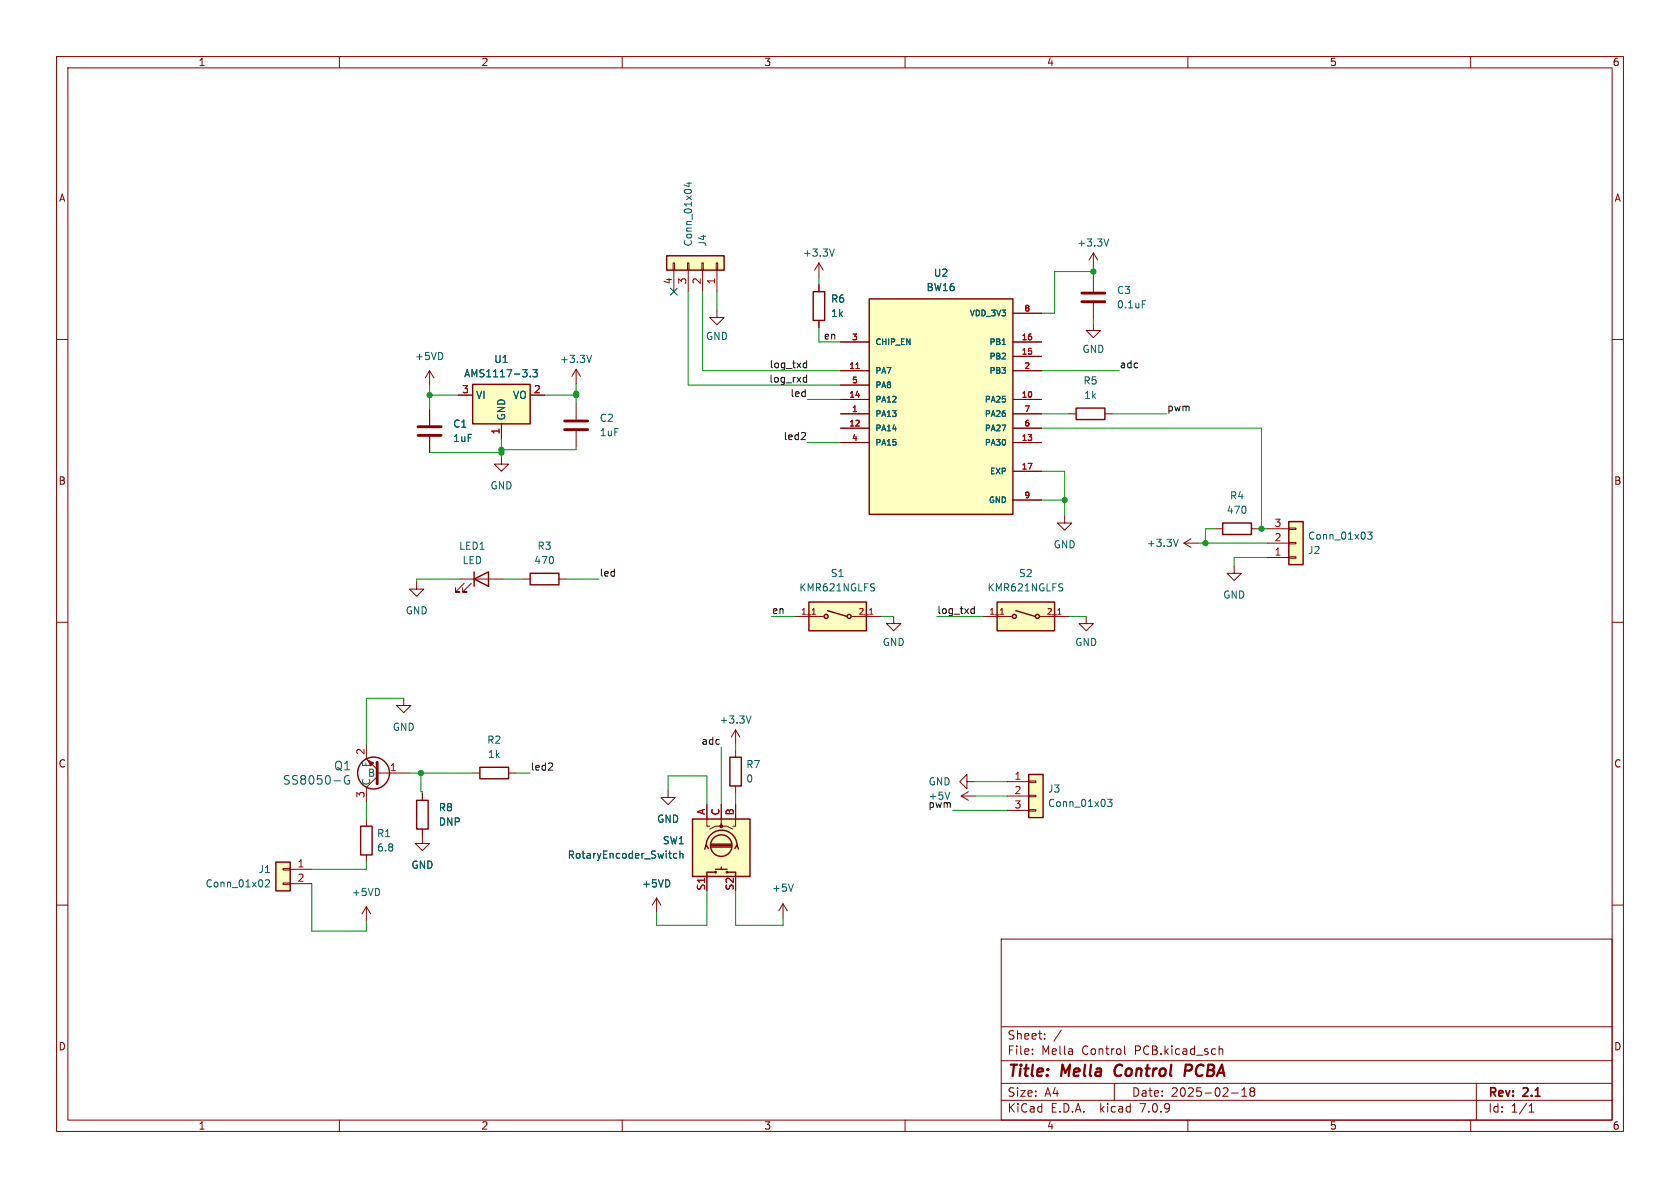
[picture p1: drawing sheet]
<svg xmlns="http://www.w3.org/2000/svg" width="297mm" height="210mm" viewBox="0 0 297 210" stroke-linecap="round" stroke-linejoin="round" font-family="sans-serif">
<g fill="none" stroke="#840000" stroke-width=".18">
<path d="M10 10h277v190h-277zM12 12h273v186h-273zM60 10v2M110 10v2M160 10v2M210 10v2M260 10v2M10 60h2M119 46.5h.3v1.3h-.3zM119.1 47.8v3.8M121.5 46.5h.3v1.3h-.3zM121.7 47.8v3.8"/>
<path d="M124.1 46.5h.2v1.3h-.2zM124.2 47.8v3.8M126.6 46.5h.3v1.3h-.3zM126.7 54.9v1.2h1.3l-1.3 1.3-1.2-1.3h1.2M126.7 47.8v3.8M144.8 46.5l-.8 1.3M144.8 46.5v2.5M144.8 50.3v1.3M144.8 56.6v1.3M144.8 46.5l.7 1.3M179.1 55.4h5M193.3 57.2v1.2h1.3l-1.3 1.3-1.3-1.3h1.3"/>
<path d="M193.3 44.7l-.8 1.3M193.3 44.7v2.5M193.3 48.8v2.8M193.3 53.6v2.8M193.3 44.7l.8 1.3M285 60h2M75.9 65.5l-.7 1.3M75.9 65.5v2.6M75.9 72.4v2.8M75.9 77.2v2.8M75.9 65.5l.8 1.3M81 69.9h2.6"/>
<path d="M88.6 74.9v2.6M93.7 69.9h2.6M101.9 65.3v2.5M101.9 71.4v2.8M101.9 76.2v2.8M101.9 65.3l-.8 1.2M101.9 65.3l.7 1.2M148.6 73.2h5.1M148.6 70.6h5.1M148.6 65.5h5.1M148.6 75.7h5.1M148.6 78.2h5.1"/>
<path d="M148.6 60.5h5.1M148.6 68.1h5.1M179.1 73.2h5M179.1 70.6h5M179.1 65.5h5M179.1 75.7h5M179.1 78.2h5M179.1 63h5M179.1 60.5h5M189 73.2h1.2M195.3 73.2h1.3M88.6 80.8v1.2h1.3l-1.3 1.3-1.2-1.3h1.2"/>
<path d="M179.1 83.3h5M179.1 88.4h5M188.2 91.2v1.3h1.3l-1.3 1.2-1.3-1.2h1.3M209.3 96h2.5M209.3 96l1.3 .8M210.6 95.3l-1.3 .7M214.9 93.5h1.3M221.2 93.5h1.3M224 96h3.8M224 98.6h3.8M224 93.5h3.8M227.8 93.3h1.3v.3h-1.3z"/>
<path d="M227.8 95.9h1.3v.2h-1.3zM227.8 98.4h1.3v.3h-1.3zM10 110h2M73.7 102.9v1.2h1.2l-1.2 1.3-1.3-1.3h1.3M81.3 102.4h7.6M82 103.1l-1.5 1.5h.8h-.8v-.7M83.3 103.1l-1.5 1.5h.7h-.7v-.7M92.5 102.4h1.2M98.8 102.4h1.3M140.5 109h5M150.6 109h5.1M158 109v1.2h1.3l-1.3 1.3-1.3-1.3h1.3"/>
<path d="M173.7 109h5.1M183.9 109h5.1M192 109v1.2h1.3l-1.3 1.3-1.2-1.3h1.2M218.2 100.1v1.2h-1.3l1.3 1.3 1.3-1.3h-1.3M285 110h2M64.8 131.6v2.5l1.9 1.9M66.7 137.3l-1.9 1.9v2.5M66.7 136.7h5.7M71.4 123.4v1.3h1.2l-1.2 1.3-1.3-1.3h1.3M83.6 136.7h1.2M89.9 136.7h1.3M118.1 139.7v1.3h1.3l-1.3 1.2-1.3-1.2h1.3"/>
<path d="M130 129v2.6M130 132.6v1.3M130 138.9v1.3M130 129l-.7 1.3M130 129l.8 1.3M170.9 138.2v-1.3l-1.2 1.3 1.2 1.2v-1.2h1.3M171.2 140l-1.3 .7M178.1 138.2h3.8M181.9 138h1.2v.3h-1.2zM10 160h2M50 156.1h1.3v.2h-1.3zM50 153.5h1.3v.3h-1.3z"/>
<path d="M51.3 153.7h3.8M51.3 156.2h3.8M64.8 144.8v1.3M64.8 151.1v1.3M74.7 146.6v2.5h1.2l-1.2 1.3-1.3-1.3h1.3M74.7 140.2v1.3M116.1 158.8l-.8 1.2M116.1 158.8v2.5M116.1 158.8l.7 1.2M125 142.2v3.9h.5M125 154.9v2.6M127.5 142.2v3.9h1l1 .5"/>
<path d="M127.5 145.5v.6h-1l-1 .5M130 142.2v3.9h-.5M138.4 159.8l-.7 1.2M138.4 159.8v2.5M138.4 159.8l.8 1.2M169.9 140.7l1.3 .8M169.9 140.7h2.6M178.1 140.7h3.8M178.1 143.3h3.8M181.9 143.1h1.2v.3h-1.2zM181.9 140.6h1.2v.2h-1.2zM285 160h2"/>
<path d="M64.8 160.3v2.5M64.8 160.3l-.8 1.2M64.8 160.3l.7 1.2M177 166h108v32h-108zM60 198v2M110 198v2M160 198v2M177 194.5h108M177 191.5h108M177 187.5h108M177 181.5h108M182.5 186.3v.1"/>
<path d="M182.5 185.5v.1M184.7 183.6v.1M184.7 182.8v.1M187.6 182.1l-1.3 2M197 191.5v3M198.8 184.9v1.3l.2 .2M210 198v2M215.5 184.9v1.5M215.5 185.5l.2-.1 .4 .1 .1 .9M217.7 193.2h1.2M219.5 193.8h.9M219.5 192.7l.5-.4v1.5"/>
<path d="M221.2 192.9l-.2 .3v.3l.2 .3 .5-.1 .1-.2-.1-.4-.2-.2M221.2 192.9l-.2-.2 .2-.4 .5 .1 .1 .2-.3 .3M221.2 192.9h.3M260 198v2M261 191.5v6.5M270.3 196.6h.9M270.3 195.5l.4-.4v1.5"/>
</g>
<path d="M197.3 188.5a1.27 1.27 0 0 0 0 1.6M210.4 188.2h-.8l-.2 2M210.5 189.2l-1 .1" fill="none" stroke="#840000" stroke-width=".4"/>
<path d="M191.3 53.3h4M191.3 51.8h4M73.9 77h4.1M73.9 75.4h4.1M99.8 75.9h4.1M99.8 74.4h4.1M66.7 134.7v3.9" fill="none" stroke="#840000" stroke-width=".51"/>
<g fill="none" stroke="#006464" stroke-width=".18">
<path d="M121.4 32.4h.8M121.8 32.2v.8l-.9-.3M147.5 44l-.4 1.3M196 42.2l-.4 1.3M201.9 53.2h.6M93.7 66.5v.1M94.2 65.3h.8l-.4 .5 .3 .2v.5l-.1 .1-.6-.1M104.6 62.8l-.4 1.3M177.2 60.9h.6M208.3 95.3l-.4 1.3M241.8 94.1h.8l-.5 .4 .4 .2v.5l-.2 .1-.5-.1M154.4 103.2l.2 .1"/>
<path d="M154.5 103.9l.1 .2-.1 .3M187.7 103.2l.2 .1M187.8 103.9l.1 .2-.1 .3M61.2 137.2a.76 .76 0 0 0-.3 .9 .76 .76 0 0 0 .8 .4l.1-.5h-.3M132.8 126.6l-.5 1.2M46.9 155.6l.5-.1 .3 .4-.8 .9h.8M119.7 150.9h-.4l-.2 .2 .1 .5h.5M120.2 151l.2-.1h.3v.8M120.2 150.4v1.3M140.2 156.3l-.4 1.3M167.9 140l-.4 1.3M195.8 141.3h.8l-.4 .5 .3 .1v.5l-.2 .2-.5-.2"/>
</g>
<g fill="#ffffc2" stroke="#ffffc2" stroke-width=".18">
<path d="M83.6 67.9h10.1v7h-10.1z"/>
<path d="M181.9 136.9h2.5v7.6h-2.5z"/>
<path d="M227.8 92.2h2.6v7.6h-2.6z"/>
<path d="M143 106.4h10.2v5.1h-10.2z"/>
<path d="M176.3 106.4h10.1v5.1h-10.1z"/>
<path d="M153.7 52.8h25.4v38.1h-25.4z"/>
<path d="M117.9 45.2h10.1v2.6h-10.1z"/>
<path d="M48.8 152.4h2.5v5.1h-2.5z"/>
<path d="M122.4 144.8h10.2v10.1h-10.2z"/>
</g>
<g fill="none" stroke="#840000" stroke-width=".25">
<path d="M117.9 45.2h10.1v2.6h-10.1zM143.8 51.6h2v5h-2zM153.7 52.8h25.4v38.1h-25.4zM83.6 67.9h10.1v7h-10.1zM190.2 72.1h5.1v2.1h-5.1zM216.2 92.5h5v2h-5zM227.8 92.2h2.6v7.6h-2.6zM83.8 102.4l2.6-1.3v2.5zM83.8 101.1v2.5M93.7 101.3h5.1v2.1h-5.1zM143 106.4h10.2v5.1h-10.2zM146.3 108l3.4 1"/>
<path d="M176.3 106.4h10.1v5.1h-10.1zM179.6 108l3.4 1M84.8 135.6h5.1v2.1h-5.1zM129 133.9h2.1v5h-2.1zM181.9 136.9h2.5v7.6h-2.5zM48.8 152.4h2.5v5.1h-2.5zM63.8 146.1h2v5h-2zM73.7 141.5h2v5.1h-2zM122.4 144.8h10.2v10.1h-10.2zM124.8 149.5a2.73 2.73 0 0 1 2.8-2.7 2.73 2.73 0 0 1 2.7 2.7M125.2 150l-.4-.6-.2 .7M125.7 149.2h3.6"/>
<path d="M125.7 149.5h3.6M125.7 149.7h3.6M126.5 154.2h-1.5v.7M126.5 153.7h2M127.5 153.3v.4M128.5 154.2h1.5v.7M129.9 150l.4-.6 .3 .7"/>
<circle cx="146" cy="109" r=".36"/>
<circle cx="150.1" cy="109" r=".36"/>
<circle cx="179.3" cy="109" r=".36"/>
<circle cx="183.4" cy="109" r=".36"/>
<circle cx="66" cy="136.7" r="2.82"/>
<circle cx="126.5" cy="154.2" r=".13"/>
<circle cx="127.5" cy="149.5" r="1.9"/>
<circle cx="128.5" cy="154.2" r=".13"/>
</g>
<path d="M151.3 65.1h.6M143.6 108.6h.6M153.7 108.6h.6M176.9 108.6h.5M187 108.6h.6" fill="none" stroke="#a90000" stroke-width=".18"/>
<circle cx="127.5" cy="146" r=".25" fill="#840000" stroke="#840000" stroke-width=".18"/>
<path d="M142.1 67.5h.5M142.1 66.8h.5M142.1 65h.5M142.1 64.2h.5M142.3 76.5l.1 .2-.1 .3-.7 .7h.8M142.6 63.7v1.3M142.6 66.3v1.3M171.8 108.4h.4M171.8 107.7h.4M172.2 107.2v1.3M97.6 134.9l.1 .2-.1 .3-.7 .7h.8" fill="none" stroke="#0f0f0f" stroke-width=".18"/>
<g fill="none" stroke="#009600" stroke-width=".18">
<path d="M121.7 51.6v16.5h26.9M124.2 51.6v13.9h24.4M126.7 51.6v3.3M144.8 49v1.3M144.8 57.9v2.6h3.8M193.3 48h-6.9v7.4h-2.3M193.3 47.2v1.6M193.3 56.4v.8M75.9 69.9h5.1M75.9 68.1v4.3M88.6 77.5v3.3M101.9 79v.5h-13.3"/>
<path d="M101.9 67.8v3.6M101.9 69.6h.2v.3h-5.8M142.7 78.2h5.9M142.7 70.6h5.9M184.1 75.7h38.9v17.8M184.1 73.2h4.9M184.1 65.5h13.8M196.6 73.2h9.6M75.9 80h12.7M184.1 88.4h4.1M184.1 83.3h4.1v7.9M211.8 96h12.2"/>
<path d="M214.9 93.5h-1.8v2.5M222.5 93.5h1.5M224 98.6h-5.8v1.5M81.3 102.4h-7.6v.5M88.9 102.4h3.6M100.1 102.4h5.8M136.4 109h4.1M155.7 109h2.3M165.6 109h8.1M189 109h3M71.4 123.4h-6.6v8.2M72.4 136.7h11.2"/>
<path d="M74.4 136.7v3.3h.3v.2M91.2 136.7h2.5M118.1 139.7v-2.5h6.9v5M127.5 132.1v10.1M130 131.6v1M172.2 138.2h5.9M55.1 156.2v8.4h9.7v-1.8M64.8 141.7v3.1M64.8 152.4v1.3h-9.7M125 157.5v6.1h-8.9v-2.3M130 140.2v2M130 157.5v6.1h8.4v-1.3"/>
<path d="M168.4 143.3h9.7M172.5 140.7h5.6"/>
</g>
<path d="M118.5 51l1.2 1.2M119.7 51l-1.2 1.2" fill="none" stroke="#000084" stroke-width=".18"/>
<g fill="#009600" stroke="#009600" stroke-width=".18">
<circle cx="101.9" cy="69.9" r=".46"/>
<circle cx="101.9" cy="69.6" r=".46"/>
<circle cx="74.4" cy="136.7" r=".46"/>
<circle cx="88.6" cy="80" r=".46"/>
<circle cx="88.6" cy="79.5" r=".46"/>
<circle cx="75.9" cy="69.9" r=".46"/>
<circle cx="223" cy="93.5" r=".46"/>
<circle cx="213.1" cy="96" r=".46"/>
<circle cx="188.2" cy="88.4" r=".46"/>
<circle cx="193.3" cy="48" r=".46"/>
</g>
<g font-size="2.8" fill="#840000">
<text x="178" y="190.9">Title:</text>
<text x="187.7" y="190.9">Mella</text>
<text x="197.9" y="190.9">Control</text>
<text x="211.1" y="190.9">PCBA</text>
</g>
<g font-size="2.1" fill="#006464">
<text x="59" y="136.4">Q1</text>
<text x="49.9" y="138.9">SS8050-G</text>
</g>
<g font-size="2.1" fill="#840000">
<text x="178" y="184">Sheet:</text>
<text x="178" y="186.7">File:</text>
<text x="184.1" y="186.7">Mella</text>
<text x="191.3" y="186.7">Control</text>
<text x="200.8" y="186.7">PCB.kicad_sch</text>
<text x="178" y="196.9">KiCad</text>
<text x="178" y="194.1">Size:</text>
<text x="184.7" y="194.1">A4</text>
<text x="185.7" y="196.9">E.D.A.</text>
<text x="194.6" y="196.9">kicad</text>
<text x="200" y="194.1">Date:</text>
<text x="201.8" y="196.9">7.0.9</text>
<text x="207" y="194.1">2025-02-18</text>
<text x="263" y="194.3">Rev:</text>
<text x="263" y="196.9">Id:</text>
<text x="267.1" y="196.9">1/1</text>
<text x="269.4" y="194.3">2.1</text>
</g>
<g font-size="1.8" fill="#840000">
<text x="35" y="11.9">1</text>
<text x="85" y="11.9">2</text>
<text x="135" y="11.9">3</text>
<text x="185" y="11.9">4</text>
<text x="235" y="11.9">5</text>
<text x="285" y="11.9">6</text>
<text x="10.3" y="35.9">A</text>
<text x="285.3" y="35.9">A</text>
<text x="10.3" y="85.9">B</text>
<text x="285.3" y="85.9">B</text>
<text x="10.3" y="135.9">C</text>
<text x="285.3" y="135.9">C</text>
<text x="10.3" y="185.9">D</text>
<text x="285.3" y="185.9">D</text>
<text x="35" y="199.9">1</text>
<text x="85" y="199.9">2</text>
<text x="135" y="199.9">3</text>
<text x="185" y="199.9">4</text>
<text x="235" y="199.9">5</text>
<text x="285" y="199.9">6</text>
</g>
<g font-size="1.8" fill="#006464">
<text x="122.5" y="43.7" transform="rotate(-90 122.5 43.7)">Conn_01x04</text>
<text x="125.1" y="43.7" transform="rotate(-90 125.1 43.7)">J4</text>
<text x="141.8" y="45.6">+3.3V</text>
<text x="190.3" y="43.8">+3.3V</text>
<text x="146.8" y="53.7">R6</text>
<text x="163.7" y="51.7">BW16</text>
<text x="165" y="49.1">U2</text>
<text x="197.4" y="52.2">C3</text>
<text x="146.8" y="56.2">1k</text>
<text x="197.4" y="54.7">0.1uF</text>
<text x="73.3" y="63.9">+5VD</text>
<text x="87.3" y="64.4">U1</text>
<text x="98.9" y="64.4">+3.3V</text>
<text x="124.7" y="60.3">GND</text>
<text x="191.3" y="62.6">GND</text>
<text x="82" y="66.9">AMS1117-3.3</text>
<text x="84.1" y="70.7">VI</text>
<text x="90.6" y="70.7">VO</text>
<text x="191.4" y="68.2">R5</text>
<text x="191.6" y="70.7">1k</text>
<text x="80" y="75.8">C1</text>
<text x="89.5" y="74.4" transform="rotate(-90 89.5 74.4)">GND</text>
<text x="105.9" y="74.8">C2</text>
<text x="105.9" y="77.3">1uF</text>
<text x="80" y="78.3">1uF</text>
<text x="86.6" y="86.7">GND</text>
<text x="217.4" y="88.5">R4</text>
<text x="216.8" y="91">470</text>
<text x="231.1" y="95.6">Conn_01x03</text>
<text x="81.1" y="97.4">LED1</text>
<text x="81.7" y="99.9">LED</text>
<text x="94.4" y="99.9">470</text>
<text x="94.9" y="97.4">R3</text>
<text x="186.2" y="97.1">GND</text>
<text x="202.6" y="96.9">+3.3V</text>
<text x="231.1" y="98.1">J2</text>
<text x="141.2" y="104.7">KMR621NGLFS</text>
<text x="146.8" y="102.2">S1</text>
<text x="174.5" y="104.7">KMR621NGLFS</text>
<text x="180" y="102.2">S2</text>
<text x="216.1" y="106">GND</text>
<text x="71.6" y="108.8">GND</text>
<text x="156" y="114.4">GND</text>
<text x="190" y="114.4">GND</text>
<text x="69.3" y="129.4">GND</text>
<text x="86" y="131.7">R2</text>
<text x="127.1" y="128.1">+3.3V</text>
<text x="64.9" y="137.5">B</text>
<text x="65.6" y="135.7" transform="rotate(-90 65.6 135.7)">E</text>
<text x="86.2" y="134.2">1k</text>
<text x="131.8" y="136">R7</text>
<text x="65.6" y="138.9" transform="rotate(-90 65.6 138.9)">C</text>
<text x="77.5" y="143.6">R8</text>
<text x="131.8" y="138.5">0</text>
<text x="164.1" y="139">GND</text>
<text x="185.2" y="140.3">J3</text>
<text x="185.2" y="142.8">Conn_01x03</text>
<text x="66.6" y="148.2">R1</text>
<text x="77.5" y="146.2">DNP</text>
<text x="116.1" y="145.6">GND</text>
<text x="117.1" y="149.5">SW1</text>
<text x="45.6" y="154.5">J1</text>
<text x="66.6" y="150.7">6.8</text>
<text x="72.6" y="153.8">GND</text>
<text x="100.3" y="152">RotaryEncoder_Switch</text>
<text x="36.2" y="157.1">Conn_01x02</text>
<text x="62.1" y="158.6">+5VD</text>
<text x="113.4" y="157.1">+5VD</text>
<text x="136.4" y="157.8">+5V</text>
</g>
<g font-size="1.8" fill="#a90000">
<text x="118.9" y="50.4" transform="rotate(-90 118.9 50.4)">4</text>
<text x="121.4" y="50.4" transform="rotate(-90 121.4 50.4)">3</text>
<text x="124" y="50.4" transform="rotate(-90 124 50.4)">2</text>
<text x="126.5" y="50.4" transform="rotate(-90 126.5 50.4)">1</text>
<text x="81.6" y="69.6">3</text>
<text x="94.3" y="69.6">2</text>
<text x="88.4" y="76.9" transform="rotate(-90 88.4 76.9)">1</text>
<text x="225.2" y="95.8">2</text>
<text x="225.2" y="93.2">3</text>
<text x="225.2" y="98.3">1</text>
<text x="64.5" y="133.5" transform="rotate(-90 64.5 133.5)">2</text>
<text x="68.8" y="136.4">1</text>
<text x="179.3" y="137.9">1</text>
<text x="64.5" y="141.2" transform="rotate(-90 64.5 141.2)">3</text>
<text x="179.3" y="140.5">2</text>
<text x="179.3" y="143">3</text>
<text x="124.7" y="144.2" transform="rotate(-90 124.7 144.2)">A</text>
<text x="127.3" y="144.2" transform="rotate(-90 127.3 144.2)">C</text>
<text x="129.8" y="144.2" transform="rotate(-90 129.8 144.2)">B</text>
<text x="52.5" y="153.4">1</text>
<text x="52.5" y="156">2</text>
<text x="124.7" y="157.5" transform="rotate(-90 124.7 157.5)">S1</text>
<text x="129.8" y="157.5" transform="rotate(-90 129.8 157.5)">S2</text>
</g>
<g font-size="1.8" fill="#0f0f0f">
<text x="136" y="65.2">log_txd</text>
<text x="145.5" y="60.1">en</text>
<text x="197.9" y="65.2">adc</text>
<text x="135.9" y="67.7">log_rxd</text>
<text x="139.6" y="70.3">led</text>
<text x="138.4" y="77.9">led2</text>
<text x="206.2" y="72.8">pwm</text>
<text x="105.9" y="102">led</text>
<text x="136.4" y="108.6">en</text>
<text x="165.6" y="108.6">log_txd</text>
<text x="123.9" y="131.7">adc</text>
<text x="93.7" y="136.3">led2</text>
<text x="164" y="142.9">pwm</text>
<text x="164.1" y="141.6">+5V</text>
</g>
<g font-size="1.4" fill="#006464">
<text x="171.3" y="56.1">VDD_3V3</text>
<text x="154.7" y="61.2">CHIP_EN</text>
<text x="174.8" y="63.7">PB2</text>
<text x="174.8" y="61.2">PB1</text>
<text x="154.7" y="66.3">PA7</text>
<text x="154.7" y="71.3">PA12</text>
<text x="154.7" y="68.8">PA8</text>
<text x="174" y="71.3">PA25</text>
<text x="174.8" y="66.3">PB3</text>
<text x="154.7" y="73.9">PA13</text>
<text x="154.7" y="76.4">PA14</text>
<text x="174" y="76.4">PA27</text>
<text x="174" y="73.9">PA26</text>
<text x="154.7" y="79">PA15</text>
<text x="174" y="79">PA30</text>
<text x="174.7" y="89.1">GND</text>
<text x="174.9" y="84">EXP</text>
</g>
<g font-size="1.4" fill="#a90000">
<text x="181" y="55.1">8</text>
<text x="150" y="65.3">11</text>
<text x="150.5" y="60.2">3</text>
<text x="180.5" y="62.7">15</text>
<text x="180.5" y="60.2">16</text>
<text x="181" y="65.3">2</text>
<text x="150" y="70.4">14</text>
<text x="150.5" y="67.8">5</text>
<text x="180.5" y="70.4">10</text>
<text x="150" y="75.4">12</text>
<text x="150.5" y="72.9">1</text>
<text x="150.5" y="78">4</text>
<text x="180.5" y="78">13</text>
<text x="181" y="75.4">6</text>
<text x="181" y="72.9">7</text>
<text x="180.5" y="83.1">17</text>
<text x="181" y="88.1">9</text>
<text x="141.5" y="108.7">1_1</text>
<text x="151.7" y="108.7">2_1</text>
<text x="174.8" y="108.7">1_1</text>
<text x="185" y="108.7">2_1</text>
</g>
</svg>
